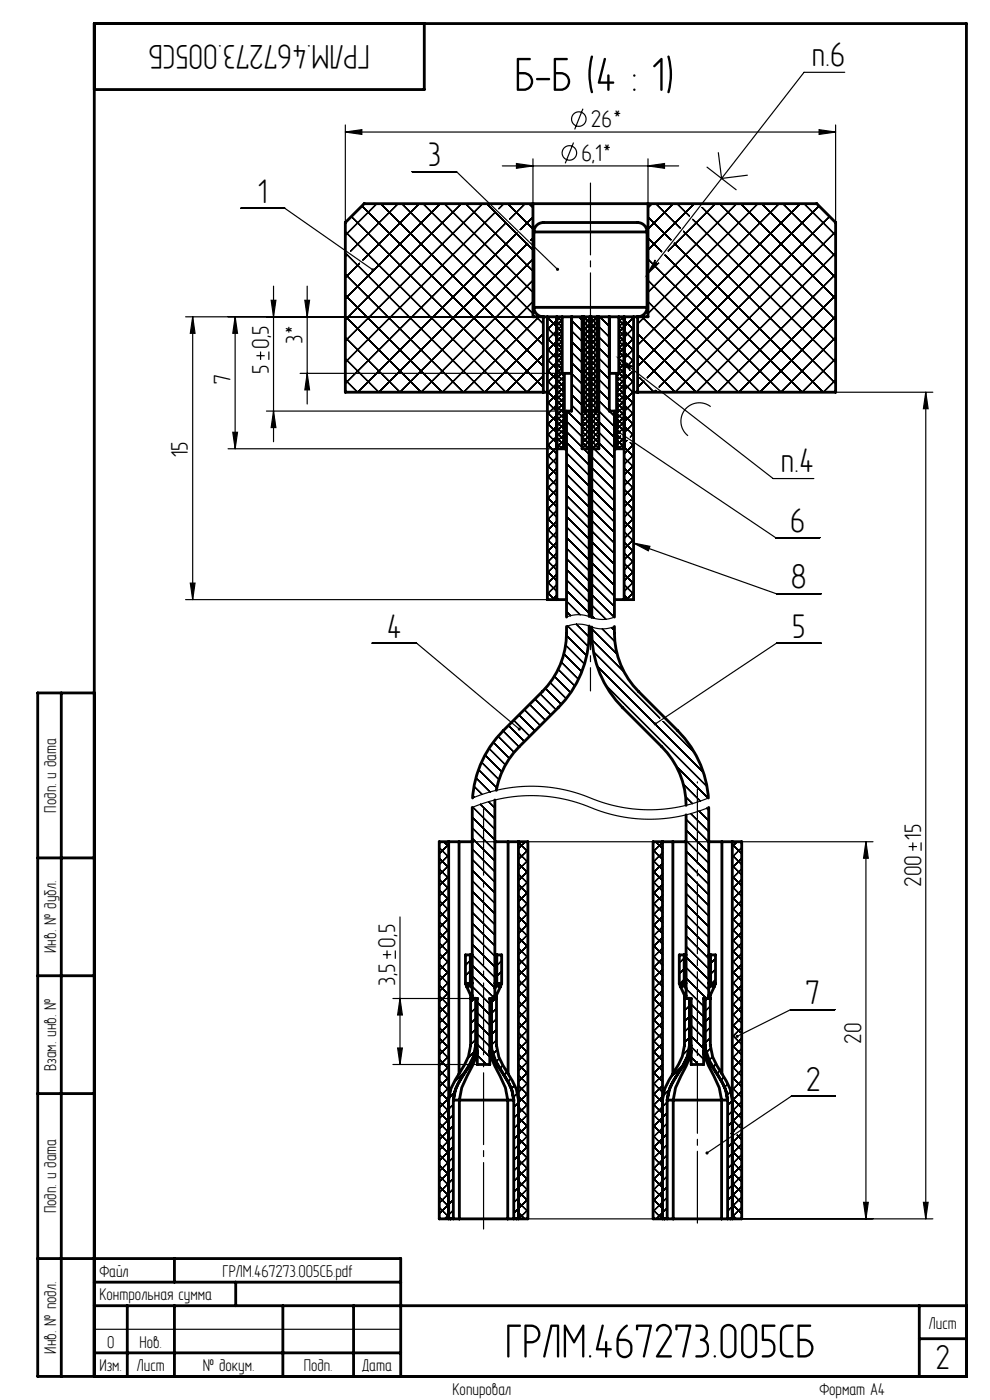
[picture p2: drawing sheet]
<svg xmlns="http://www.w3.org/2000/svg" width="210mm" height="297mm" viewBox="0 0 210 297" stroke-linecap="round" stroke-linejoin="round" font-family="sans-serif">
<g fill="none" stroke="#000" stroke-width=".25">
<path d="M179.2 15.3h-8.6l-33.3 42.9M73.3 28l3.5-.5v1zM73.3 26.5v20.7M73.3 28h104M87.4 36.4h9.4l21.5 20.7M106.6 35.2h37.4M109.6 34.7l3.5 .5-3.5 .5zM113.1 33.7v9.5M121.7 30.2l-1.8 4.4M123.7 23.1l-1.8 4.4M137.5 35.2l3.5-.5v1zM137.5 33.7v9.5"/>
<path d="M150 35.5l6.2 4.8M152.4 32.4l.7 5.5 5.4-.7M173.8 27.5l3.5 .5-3.5 .5zM177.3 26.5v20.7M51.1 44.2h9.3l18.7 13.1M73.3 49.2l34 34 8-8M73.3 58.1l25 25.1 16-16M73.5 53.9l29.3 29.3 12.5-12.4M73.6 54l-.3 .4M74.5 45.9l37.3 37.3 3.5-3.5M76.3 55.9l-3 3M76.8 43.7l38.5 38.5"/>
<path d="M79.9 43.2l-6.6 6.7M80.8 43.2l34.5 34.5M84.4 43.2l-10 10.1M85.3 43.2l30 30M88.9 43.2l-11.9 11.9M89.7 43.2l23.4 23.3M93.4 43.2l-20.1 20.2M94.2 43.2l18.9 18.8M97.9 43.2l-24.6 24.7M98.7 43.2l14.4 14.3M102.4 43.2l-29.1 29.1M103.2 43.2l9.9 9.8"/>
<path d="M105.1 45l-31.8 31.8M106.9 43.2l-1.1 1.1M107.4 47.2l-34.1 34.1M107.7 43.2l5.4 5.4M109.6 49.4l-33.7 33.8-2.6-2.6M111.4 43.2l-3.3 3.3M111.9 51.6l-31.5 31.6-7.1-7.1M112.2 43.2l.9 .9M113.1 59.5l-23.8 23.7-16-16.1M113.1 55l-28.3 28.2-11.5-11.6M113.1 50.5l-.5 .4M113.1 46l-2.7 2.7"/>
<path d="M137.5 59.5l23.7 23.7 16.1-16.1M137.5 46l4.8 4.9M137.5 50.5l2.9 2.9M137.5 55l.9 .9M138.3 43.2l-.8 .9M139 55.1a.5 .5 0 0 0 .1 .7 .5 .5 0 0 0 .7 0l-2.5 2.4zM139.1 56.6l26.6 26.6 11.6-11.6M139.1 43.2l5.2 5.2M141.1 54.1l29.1 29.1 7.1-7.1M142.8 43.2l-5.3 5.4M143 51.6l31.6 31.6 2.7-2.6M143.6 43.2l2.6 2.6"/>
<path d="M145 49.1l32.3 32.2M147 46.5l30.3 30.3M147.3 43.2l-9.8 9.8M148.1 43.2l.1 .1M148.9 44l28.4 28.3M151.8 43.2l-10 10M152.6 43.2l24.7 24.7M156.3 43.2l-18.8 18.8M157.1 43.2l20.2 20.2M160.8 43.2l-23.3 23.3M161.6 43.2l15.7 15.7M165.3 43.2l-30 30"/>
<path d="M166.1 43.2l11.2 11.2M169.7 43.2l-34.4 34.5M170.6 43.2l6.7 6.7M173.7 43.7l-36.4 36.4M176 45.9l-36.2 36.2M177.3 58.1l-25.1 25.1-16-16M177.3 53.7l-29.6 29.5-12.4-12.4M177.3 49.2l-34.1 34-7.9-8M39.4 67.2h76.7M40.9 67.2v60M40.9 67.2l.5 3.5h-1zM49.9 67.2v28"/>
<path d="M49.9 67.2l.5 3.5h-1zM54.4 75.5h1.8M55.3 74.6v1.7M57 74.6v1.7M57.5 63.7h1l-.5 3.5zM58 60.7v33M63.7 79.2h55.6M64.7 63.7h1l-.5 3.5zM65.2 79.2l.5 3.5h-1zM65.2 60.7v25M73.3 62.6l20.5 20.6 19.3-19.2M113.7 67.2l1.6 1.5"/>
<path d="M116.1 69.6l3.2 3.1M116.1 71.8l3.2 3.2M116.1 74.1l3.2 3.1M116.1 76.3l3.6 3.6M116.1 78.6l3.6 3.6M116.1 67.3l3.2 3.2M116.6 67.2l-.5 .5M118.1 72.7l1.2 1.1M118.1 74.9l1.2 1.2M118.1 77.2l1.2 1.1M118.1 79.4l1.6 1.6M118.1 68.2l1.2 1.1"/>
<path d="M118.1 70.5l1.2 1.1M118.2 67.2l1.1 1M118.8 67.2l-2.7 2.7M119.3 75.7l-3.2 3.2M119.3 71.2l-3.2 3.2M119.3 79.1l-1.2 1.1M119.3 78l-3.2 3.1M119.3 76.9l-1.2 1.1M119.3 74.6l-1.2 1.2M119.3 73.5l-3.2 3.1M119.3 72.4l-1.2 1.1M119.3 70.1l-1.2 1.2"/>
<path d="M119.3 69l-3.2 3.1M119.3 67.9l-1.2 1.1M119.7 79.8l-3.6 3.6M121.3 70.2l3.8 3.8M121.3 74.7l3.8 3.8M121.3 77l3.8 3.8M121.3 79.2l3.8 3.8M121.3 68l3.8 3.8M121.3 72.5l3.8 3.8M122.7 67.2l2.4 2.4M123.5 78.1l1.6 1.6M123.5 69.1l1.6 1.6"/>
<path d="M123.5 71.3l1.6 1.6M123.5 73.6l1.6 1.6M123.5 75.8l1.6 1.6M123.8 67.2l1.3 1.2M124.4 67.2l-.9 .9M125 67.2l.1 .1M125.1 69.9l-1.6 1.6M125.1 78.9l-1.6 1.6M125.1 74.4l-1.6 1.6M125.1 77.8l-1.6 1.6M125.1 76.7l-1.6 1.6M125.1 75.5l-1.6 1.6"/>
<path d="M125.1 73.3l-1.6 1.6M125.1 72.2l-1.6 1.6M125.1 71l-1.6 1.6M125.1 68.8l-1.6 1.6M125.1 67.7l-1.6 1.6M125.4 69.9l3.9 3.8M125.4 74.4l3.9 3.8M125.4 78.9l3.9 3.8M125.4 67.7l3.9 3.8M125.4 68.8l1.6 1.6M125.4 71l1.6 1.6M125.4 72.2l3.9 3.8"/>
<path d="M125.4 73.3l1.6 1.6M125.4 75.5l1.6 1.6M125.4 76.7l3.9 3.8M125.4 77.8l1.6 1.6M125.5 67.2l-.1 .1M126.1 67.2l.9 .9M126.7 67.2l-1.3 1.2M127 68l-1.6 1.6M127 76.9l-1.6 1.6M127 72.4l-1.6 1.6M127 79.2l-1.6 1.6M127 78.1l-1.6 1.6"/>
<path d="M127 75.8l-1.6 1.6M127 74.7l-1.6 1.6M127 73.6l-1.6 1.6M127 71.3l-1.6 1.6M127 70.2l-1.6 1.6M127 69.1l-1.6 1.6M127.2 67.2l2.1 2M130.8 79.8l3.6 3.6M131.3 71.2l3.1 3.2M131.3 75.7l.1 .2M131.3 67.9l1.1 1.1M131.3 69l3.1 3.1"/>
<path d="M131.3 70.1l1.1 1.2M131.3 72.4l1.1 1.1M131.3 73.5l3.1 3.1M131.3 74.6l1.1 1.2M131.3 76.9l1.1 1.1M131.3 78l3.1 3.1M131.3 79.1l1.1 1.1M131.3 76.1l3 1.7a.5 .5 0 0 0-.7 .1 .5 .5 0 0 0 .1 .7zM131.3 76.1l32.7 25.4h8.6M131.5 76.9l-.2 .3M131.7 67.2l2.7 2.7M132.2 77.4l-.9 .9"/>
<path d="M132.3 67.2l-1 1M132.4 79.4l-1.6 1.6M132.4 74.9l-.8 .8M132.4 72.7l-1.1 1.1M132.4 70.5l-1.1 1.1M132.4 68.2l-1.1 1.1M132.8 77.9l-2 2M133.9 67.2l.5 .5M134.1 78.9l-3.3 3.3M134.4 74.1l-2.2 2.1M134.4 69.6l-3.1 3.1M134.4 76.3l-.9 .9"/>
<path d="M134.4 71.8l-3.1 3.2M134.4 67.3l-3.1 3.2M136.8 67.2l-1.5 1.5M177.3 62.6l-20.6 20.6-19.2-19.2M48.4 95.2h69.7M49.4 91.7h1l-.5 3.5zM56.5 87.2h63.7M58 87.2l.5 3.5h-1zM116.1 80.8l3.6 3.6M116.1 83l3.6 3.6M116.1 85.3l3.6 3.6M116.1 87.5l3.6 3.6"/>
<path d="M116.1 89.8l3.6 3.6M116.1 92l3.2 3.2M116.1 94.3l2 2M116.1 96.5l2 2M116.1 98.8l2 2M118.1 99.3l-2 2M118.1 81.7l1.6 1.6M118.1 97.1l-2 2M118.1 83.9l1.6 1.6M118.1 86.2l1.6 1.6M118.1 88.4l1.6 1.6M118.1 90.7l1.6 1.6"/>
<path d="M118.1 92.9l1.6 1.6M118.1 95.1l.1 .1M119.7 93.2l-3.6 3.6M119.7 88.7l-3.6 3.6M119.7 84.3l-3.6 3.6M119.7 94.4l-.8 .8M119.7 92.1l-1.6 1.6M119.7 91l-3.6 3.6M119.7 89.9l-1.6 1.6M119.7 87.6l-1.6 1.6M119.7 86.5l-3.6 3.6M119.7 85.4l-1.6 1.6"/>
<path d="M119.7 83.1l-1.6 1.6M119.7 82l-3.6 3.6M119.7 80.9l-1.6 1.6M120.2 89.4l4.9 4.9M120.2 91.6l4.8 4.8M120.2 93.8l4.8 4.8M120.2 96.1l4.8 4.8M120.2 98.3l4.8 4.8M120.3 87.2l4.8 4.8M121.3 81.5l3.8 3.8M121.3 83.7l3.8 3.8M121.3 85.9l3.8 3.9"/>
<path d="M123.5 80.3l1.6 1.6M123.5 82.5l1.6 1.6M123.5 84.8l1.6 1.6M123.5 87l1.6 1.6M123.5 89.3l1.6 1.6M123.5 91.5l1.6 1.6M123.5 93.8l1.4 1.4M125.1 87.9l-1.6 1.6M125.1 83.4l-1.6 1.6M125.1 94.6l-.6 .6M125.1 93.5l-1.6 1.6M125.1 92.4l-1.6 1.6"/>
<path d="M125.1 89l-1.6 1.6M125.1 86.8l-1.6 1.6M125.1 85.6l-1.6 1.6M125.1 84.5l-1.6 1.6M125.1 82.3l-1.6 1.6M125.1 81.1l-1.6 1.6M125.1 80l-1.6 1.6M125.1 91.2l-1.6 1.6M125.1 90.1l-1.6 1.6M125.4 80l1.6 1.6M125.4 81.1l3.9 3.9M125.4 82.3l1.6 1.6"/>
<path d="M125.4 83.4l1.6 1.6M125.4 84.5l1.6 1.6M125.4 85.6l4.9 4.9M125.4 86.8l1.6 1.6M125.4 87.9l4.9 4.9M125.4 89l1.6 1.6M125.4 90.1l4.9 4.9M125.4 91.2l1.6 1.6M125.4 92.4l4.9 4.9M125.4 93.5l1.6 1.6M125.4 94.6l4.9 4.9M125.5 97l4.8 4.8"/>
<path d="M125.5 99.2l4.8 4.8M126.6 84.6l3.7 3.7M127 94.9l-.3 .3M127 85.9l-1.6 1.6M127 81.4l-1.6 1.6M127 93.8l-1.4 1.4M127 92.7l-1.6 1.6M127 91.5l-1.6 1.6M127 90.4l-1.6 1.6M127 88.2l-1.6 1.6M127 87l-1.6 1.6M127 84.8l-1.6 1.6"/>
<path d="M127 83.7l-1.6 1.6M127 82.5l-1.6 1.6M127 80.3l-1.6 1.6M127 89.3l-1.6 1.6M130.8 80.9l1.6 1.6M130.8 82l3.6 3.6M130.8 83.1l1.6 1.6M130.8 84.3l3.6 3.6M130.8 85.4l1.6 1.6M130.8 86.5l3.6 3.6M130.8 87.6l1.6 1.6M130.8 88.7l3.6 3.6"/>
<path d="M130.8 89.9l1.6 1.6M130.8 91l.6 .6M130.8 92.1l1.6 1.6M130.8 93.2l3.6 3.6M130.8 94.4l.8 .8M131.4 91.8l33.1 22.3h9.4M131.5 91.6l-.7 .7M131.6 92.5l-.8 .9M132.3 93l-1.5 1.5M132.4 95.1l-.1 .1M132.4 90.7l-.7 .7M132.4 88.4l-1.6 1.6"/>
<path d="M132.4 86.2l-1.6 1.6M132.4 83.9l-1.6 1.6M132.4 81.7l-1.6 1.6M132.4 97.1l2 2M132.4 99.3l2 2M133 93.4l-1.8 1.8M133.7 93.9l.7 .7M134.3 94.3l-1.9 2M134.4 96.5l-2 2M134.4 92l-.7 .7M134.4 87.5l-3.6 3.6M134.4 89.8l-2 2"/>
<path d="M134.4 85.3l-3.6 3.6M134.4 83l-3.6 3.6M134.4 80.8l-3.6 3.6M134.4 98.8l-2 2M135.6 80.1l3.1 3.1 .4-.4M136.6 80.9l-1.3 1.3M150.7 86.3a3.9 3.9 0 0 0-5.4 .7 3.9 3.9 0 0 0 .6 5.4M177.3 83.2h20.6M196.4 83.2v175.4M196.4 83.2l.5 3.5h-1zM116.1 101l2 2M116.1 103.3l2 2"/>
<path d="M116.1 105.5l2 2M116.1 107.7l2 2M116.1 110l2 2M116.1 112.2l2 2M116.1 114.5l2 2M116.1 116.7l2 2M116.1 119l2 2M118.1 117.3l-2 2M118.1 112.8l-2 2M118.1 108.3l-2 2M118.1 103.8l-2 2M118.1 101.6l-2 2"/>
<path d="M118.1 106.1l-2 2M118.1 110.6l-2 2M118.1 115l-2 2M118.1 119.5l-2 2M120.2 100.6l4.8 4.8M120.2 102.8l4.8 4.8M120.2 105.1l4.8 4.8M120.2 107.3l4.8 4.8M120.2 109.6l4.8 4.8M120.2 111.8l4.8 4.8M120.2 114l4.8 4.8M120.2 116.3l4.8 4.8"/>
<path d="M120.2 118.5l4.8 4.8M125.5 101.4l4.8 4.8M125.5 103.7l4.8 4.8M125.5 105.9l4.8 4.8M125.5 108.2l4.8 4.8M125.5 110.4l4.8 4.8M125.5 112.7l4.8 4.8M125.5 114.9l4.8 4.8M125.5 117.2l4.8 4.8M125.5 119.4l4.8 4.8M132.4 101.6l2 2M132.4 103.8l2 2"/>
<path d="M132.4 106.1l2 2M132.4 108.3l2 2M132.4 110.6l2 2M132.4 112.8l2 2M132.4 115l2 2M132.4 117.3l2 2M132.4 119.5l2 2M134.4 110l-2 2M134.4 105.5l-2 2M134.4 101l-2 2M134.4 103.3l-2 2M134.4 107.7l-2 2"/>
<path d="M134.4 112.2l-2 2M134.4 114.5l-2 2M134.4 116.7l-2 2M134.4 119l-2 2M134.4 115.2l3.5 .7-.4 .9zM134.4 115.2l30.3 10.8h9.4M39.4 127.2h76.7M40.4 123.7h1l-.5 3.5zM79 136.4h9.4l21.8 18.3M116.1 121.2l2 2M116.1 123.5l2 2M116.1 125.7l1.5 1.5"/>
<path d="M118.1 126.3l-.9 .9M118.1 121.8l-2 2M118.1 124l-2 2M119.6 138.7l3.8 3.8M120 136.9l4 4M120.2 134.8l4.3 4.3M120.2 120.8l4.8 4.8M120.2 123l4.8 4.8M120.2 125.3l4.8 4.8M120.2 127.5l2.9 2.9M120.2 129.8l.8 .8M120.2 132.9a7.1 7.1 0 0 1 5.8 .3 6.6 6.6 0 0 0 4.3-.3"/>
<path d="M120.2 130.9a7 7 0 0 1 5.8 .3 6.6 6.6 0 0 0 4.3-.3M120.4 132.8l4.4 4.4M122.3 132.4l2.7 2.7M124.9 132.8l.1 .1M125.5 121.7l4.8 4.8M125.5 123.9l4.8 4.8M125.5 126.1l4.8 4.8M125.5 128.4l3 3M125.5 130.6l.6 .6M125.5 133.4l5.4 5.4M125.6 135.7l6.8 6.8M125.9 138.3l14 14"/>
<path d="M127.8 133.4l2.6 2.7M129.7 133.1l.6 .6M132.4 121.8l2 2M132.4 124l2 2M132.4 126.3l.9 .9M134.4 123.5l-2 2M134.4 121.2l-2 2M134.4 125.7l-1.5 1.5M174.1 136.4h-9.4l-25.7 17.2M103.7 158.8l3.5 3.5M104.6 157.4l3.5 3.5M105.6 156.2l3.4 3.4"/>
<path d="M106.7 155l3.4 3.4M107.8 153.9l3.4 3.4M109 152.8l1.4 1.5M110.1 151.7l3.4 3.4M110.5 154.3l1.9 1.9M111.2 150.5l3.4 3.4M112.3 149.4l3.4 3.4M113.5 148.3l3.4 3.4M114.6 147.2l3.4 3.4M115.7 146l3.4 3.4M116.7 144.8l3.4 3.4M117.6 143.5l3.5 3.4"/>
<path d="M118.4 142l3.5 3.6M119.1 140.4l3.6 3.7M126.7 141.3l12.4 12.5M128.4 145.3l21.6 21.6M139.3 154l9.9 9.8M140.7 153.1l6.7 6.7M93.2 178.6h92M93.2 179.8l2 2M93.5 178.6l-.3 .3M94.1 178.6l1.1 1M95.2 179.1l-2 2M100.2 171.3a33.1 33.1 0 0 1 26.6 .6 32.6 32.6 0 0 0 23.5-.6"/>
<path d="M100.2 173.4l4.8 4.8M100.2 175.6l4.8 4.8M100.2 177.9l4.8 4.8M100.3 169.3a33 33 0 0 1 26.5 .6 32.5 32.5 0 0 0 23.5-.6M100.3 168.8l.3 .3M100.3 171.2l4.7 4.7M100.5 166.8l1.8 1.7M101 165l3 3M101.5 163.3l3.9 3.9M101.9 170.6l3.1 3.1M102.1 161.7l3.7 3.7M102.9 160.2l3.6 3.6"/>
<path d="M103.6 170.1l1.4 1.3M110 178.7l2 2M111.5 178.6l-1.5 1.5M139.1 178.6l1.4 1.5M140.5 178.7l-2 2M143.5 162.6l6.7 6.7M144.9 166.3l3.7 3.6M145.4 169.1l1.5 1.4M145.5 173.8l4.8 4.8M145.5 176.1l4.8 4.8M145.5 178.3l4.8 4.8M146.6 172.6l3.7 3.8"/>
<path d="M148.3 172.1l2 2M149.9 171.5l.4 .4M155.3 179.1l2 2M156.4 178.6l-1.1 1M157 178.6l.3 .3M157.3 179.8l-2 2M183.7 178.6v80M183.7 178.6l.5 3.5h-1zM192.7 179.6h1.8M193.6 178.7v1.8M195.4 178.7v1.8M84.8 194.5v31.3"/>
<path d="M93.2 182.1l2 2M93.2 184.3l2 2M93.2 186.6l2 2M93.2 188.8l2 2M93.2 191.1l2 2M93.2 193.3l2 2M93.2 195.6l2 2M93.2 197.8l2 2M95.2 199.3l-2 2M95.2 197.1l-2 2M95.2 194.9l-2 2M95.2 192.6l-2 2"/>
<path d="M95.2 190.4l-2 2M95.2 188.1l-2 2M95.2 185.9l-2 2M95.2 183.6l-2 2M95.2 181.4l-2 2M100.2 180.1l4.8 4.8M100.2 182.4l4.8 4.8M100.2 184.6l4.8 4.8M100.2 186.8l4.8 4.8M100.2 189.1l4.8 4.8M100.2 191.3l4.8 4.8M100.2 193.6l4.8 4.8"/>
<path d="M100.2 195.8l4.8 4.8M100.2 198.1l4.8 4.8M110 185.4l2 2M110 187.7l2 2M110 189.9l2 2M110 192.2l2 2M110 194.4l2 2M110 196.6l2 2M110 198.9l2 2M110 183.2l2 2M110 180.9l2 2M112 191.5l-2 2"/>
<path d="M112 193.8l-2 2M112 196l-2 2M112 198.3l-2 2M112 189.3l-2 2M112 187l-2 2M112 184.8l-2 2M112 182.5l-2 2M112 180.3l-2 2M138.5 180.3l2 2M138.5 182.5l2 2M138.5 184.8l2 2M138.5 187l2 2"/>
<path d="M138.5 189.3l2 2M138.5 191.5l2 2M138.5 193.8l2 2M138.5 196l2 2M138.5 198.3l2 2M140.5 180.9l-2 2M140.5 183.2l-2 2M140.5 185.4l-2 2M140.5 187.7l-2 2M140.5 189.9l-2 2M140.5 192.2l-2 2M140.5 194.4l-2 2"/>
<path d="M140.5 196.6l-2 2M140.5 198.9l-2 2M145.5 180.6l4.8 4.8M145.5 182.8l4.8 4.8M145.5 185.1l4.8 4.8M145.5 187.3l4.8 4.8M145.5 189.5l4.8 4.8M145.5 191.8l4.8 4.8M145.5 194l4.8 4.8M145.5 196.3l4.8 4.8M145.5 198.5l4.8 4.8M155.3 199.3l2 2"/>
<path d="M155.3 197.1l2 2M155.3 194.9l2 2M155.3 192.6l2 2M155.3 190.4l2 2M155.3 188.1l2 2M155.3 185.9l2 2M155.3 183.6l2 2M155.3 181.4l2 2M157.3 191.1l-2 2M157.3 193.3l-2 2M157.3 195.6l-2 2M157.3 197.8l-2 2"/>
<path d="M157.3 182.1l-2 2M157.3 186.6l-2 2M157.3 184.3l-2 2M157.3 188.8l-2 2M81.2 202.5h1.8M82.1 201.6v1.8M83.3 211.8h16.9M83.9 201.6v1.8M84.8 211.8l.5 3.5h-1zM93.2 200l2 2M93.2 202.3l2 2M93.2 218l2 2"/>
<path d="M93.2 215.8l2 2M93.2 213.5l2 2M93.2 211.3l2 2M93.2 209l2 2M93.2 206.8l2 2M93.2 204.5l2 2M95.2 208.3l-2 2M95.2 212.8l-2 2M95.2 217.3l-2 2M95.2 219.5l-2 2M95.2 215.1l-2 2M95.2 210.6l-2 2"/>
<path d="M95.2 206.1l-2 2M95.2 203.8l-2 2M95.2 201.6l-2 2M99.8 203.7l-1.1 1.1M99.8 206l-1.1 1M99.8 208.2l-.4 .4M100.2 200.3l4.8 4.8M100.2 202.6l4.8 4.8M100.2 204.8l4.8 4.8M100.2 207l4.8 4.8M100.2 209.3l3.7 3.7M100.2 211.5l.3 .3"/>
<path d="M100.7 211.8l-.9 .8M100.9 213.8l-1.1 1.1M100.9 216.1l-1.1 1M100.9 218.3l-1.1 1.1M101.3 212.6l2.6 2.7M101.3 214.9l2.6 2.6M101.3 217.1l2.6 2.6M101.3 219.4l2.6 2.6M105.2 211.8l-.9 .9M105.3 213.9l-1 1.1M105.3 216.1l-1 1.1M105.3 218.4l-1 1"/>
<path d="M105.4 202.6h.1M106.4 206.1l-1 1M106.4 208.3l-.3 .3M106.4 203.8l-1 1.1M110 201.1l2 2M110 203.4l2 2M110 205.6l2 2M110 207.9l2 2M110 210.1l2 2M110 212.4l2 2M110 214.6l2 2M110 216.8l2 2"/>
<path d="M110 219.1l2 2M112 200.5l-2 2M112 202.7l-2 2M112 205l-2 2M112 207.2l-2 2M112 209.5l-2 2M112 211.7l-2 2M112 214l-2 2M112 216.2l-2 2M112 218.5l-2 2M138.5 200.5l2 2M138.5 202.7l2 2"/>
<path d="M138.5 205l2 2M138.5 207.2l2 2M138.5 209.5l2 2M138.5 211.7l2 2M138.5 214l2 2M138.5 216.2l2 2M138.5 218.5l2 2M140.5 207.9l-2 2M140.5 210.1l-2 2M140.5 212.4l-2 2M140.5 216.8l-2 2M140.5 219.1l-2 2"/>
<path d="M140.5 214.6l-2 2M140.5 205.6l-2 2M140.5 203.4l-2 2M140.5 201.1l-2 2M145.1 203.3l-1 1M145.1 205.5l-1 1.1M145.1 207.8l-.8 .8M145.5 200.8l4.8 4.8M145.5 203l4.8 4.8M145.5 205.3l4.8 4.8M145.5 207.5l4.4 4.3M145.5 209.7l3.8 3.8"/>
<path d="M145.6 211.8l-.4 .4M146.2 213.4l-1 1M146.2 215.6l-1 1.1M146.2 217.9l-1 1M146.6 213.1l2.7 2.6M146.6 215.3l2.7 2.7M146.6 217.6l2.7 2.6M146.6 219.8l2.7 2.7M150.1 211.8l-.5 .5M150.7 213.4l-1.1 1.1M150.7 215.7l-1.1 1M150.7 217.9l-1.1 1.1"/>
<path d="M151.8 205.6l-1.1 1M151.8 207.9l-.8 .7M151.8 203.4l-1.1 1M155.3 201.6l2 2M155.3 203.8l2 2M155.3 206.1l2 2M155.3 208.3l2 2M155.3 210.6l2 2M155.3 212.8l2 2M155.3 215.1l2 2M155.3 217.3l1.7 1.6M155.3 219.5l2 2"/>
<path d="M157.3 200l-2 2M157.3 202.3l-2 2M157.3 204.5l-2 2M157.3 206.8l-2 2M157.3 209l-2 2M157.3 211.3l-2 2M157.3 213.5l-2 2M157.3 215.8l-2 2M157.3 218l-2 2M177.1 214.2h-9.4l-11.3 5.7M83.3 225.8h18M84.3 222.3h1l-.5 3.5z"/>
<path d="M93.2 238.2l2 2M93.2 236l2 2M93.2 233.7l2 2M93.2 231.5l2 2M93.2 229.2l2 2M93.2 227l2 2M93.2 224.7l2 2M93.2 222.5l2 2M93.2 220.3l2 2M95.2 221.8l-2 2M95.2 224l-2 2M95.2 226.3l-2 2"/>
<path d="M95.2 228.5l-2 2M95.2 230.8l-2 2M96.2 234.3l-3 3M96.2 236.5l-3 3M96.2 238.8l-3 3M96.4 231.8l-3.2 3.2M98.8 227.2l-2.5 2.4M100.8 222.9l-1.6 1.6M100.9 220.6l-1.1 1M101.3 221.6l2.6 2.6M101.3 223.8l1.9 2M105.3 220.6l-1 1.1"/>
<path d="M105.4 222.8l-.8 .8M105.9 224.5l-.7 .7M106.7 226l-.7 .6M107.5 227.4l-.6 .6M108.4 228.8l-.7 .6M109.2 230.3l-.7 .6M109.8 231.9l-.9 .8M110 221.3l2 2M110 223.6l2 2M110 225.8l2 2M110 228.1l2 2M110 230.3l2 2"/>
<path d="M110 232.6l2 2M110 239.3l2 2M110 237.1l2 2M110 234.8l2 2M112 236.4l-3 3M112 238.7l-3 3M112 220.7l-2 2M112 223l-2 2M112 225.2l-2 2M112 229.7l-2 2M112 231.9l-3 3M112 234.2l-3 3"/>
<path d="M112 227.4l-2 2M138.5 238.7l2 2M138.5 236.4l2 2M138.5 234.2l2 2M138.5 231.9l2 2M138.5 229.7l2 2M138.5 227.4l2 2M138.5 225.2l2 2M138.5 223l2 2M138.5 220.7l2 2M140.5 221.3l-2 2M140.5 223.6l-2 2"/>
<path d="M140.5 225.8l-2 2M140.5 228.1l-2 2M140.5 230.3l-2 2M140.5 232.6l-2 2M141.5 233.8l-3 3M141.5 236.1l-3 3M141.5 238.3l-3 3M142 231.1l-1.4 1.4M144.9 226l-2.7 2.6M146.2 222.4l-1.4 1.4M146.2 220.1l-1 1.1M146.6 222.1l2.7 2.6"/>
<path d="M146.6 224.3l1.5 1.5M150.7 220.2l-1.1 1M150.7 222.4l-.9 .9M151.2 224.2l-.8 .7M151.9 225.7l-.7 .7M152.7 227.1l-.6 .6M153.6 228.5l-.7 .6M154.4 230l-.7 .6M155 231.5l-.8 .8M155.3 221.8l2 2M155.3 224l2 2M155.3 226.3l2 2"/>
<path d="M155.3 228.5l2 2M155.3 230.8l2 2M155.3 233l2 2M155.3 235.3l2 2M155.3 239.8l.4 .3M155.3 237.5l1.7 1.7M157.3 222.5l-2 2M157.3 224.7l-2 2M157.3 227l-2 2M157.3 229.2l-2 2M157.3 231.5l-3 3M157.3 233.7l-3 3"/>
<path d="M157.3 236l-3 3M157.3 238.2l-2.2 2.3M157.3 220.3l-2 2M177.2 232.6h-9.4l-17.8 12M93.2 258.6h104.7M93.2 258.4l.1 .2M93.2 256.2l2 2M93.2 253.9l2 2M93.2 251.7l2 2M93.2 249.4l2 2M93.2 247.2l2 2M93.2 244.9l2 2"/>
<path d="M93.2 242.7l2 2M93.2 240.5l2 2M95.2 242l-2 2M96.2 252.2l-3 3M96.2 254.5l-3 3M96.2 256.7l-1.9 1.9M96.2 241l-1 1M96.2 243.3l-3 2.9M96.2 245.5l-3 3M96.2 247.7l-3 3M96.2 250l-3 3M110 257.3l1.3 1.3"/>
<path d="M110 255l2 2M110 252.8l2 2M110 250.5l2 2M110 248.3l2 2M110 246l2 2M110 243.8l2 2M110 241.5l2 2M112 240.9l-3 3M112 245.4l-3 3M112 247.7l-3 2.9M112 249.9l-3 3M112 252.1l-3 3"/>
<path d="M112 254.4l-3 3M112 256.6l-2 2M112 243.2l-3 3M138.5 256.6l2 2M138.5 254.4l2 2M138.5 252.1l2 2M138.5 249.9l2 2M138.5 247.7l2 2M138.5 245.4l2 2M138.5 243.2l2 2M138.5 240.9l2 2M141.5 240.6l-3 2.9"/>
<path d="M141.5 242.8l-3 3M141.5 245l-3 3M141.5 247.3l-3 3M141.5 249.5l-3 3M141.5 251.8l-3 3M141.5 254l-3 3M141.5 256.3l-2.3 2.3M141.5 258.5v.1M155.3 257.7l.9 .9M155.3 255.5l2 2M155.3 253.2l2 2M155.3 251l2 2"/>
<path d="M155.3 248.7l2 2M155.3 246.5l2 2M155.3 244.2l2 2M155.3 242l2 2M156.4 240.8l.9 1M157.3 240.5l-3 2.9M157.3 242.7l-3 3M157.3 244.9l-3 3M157.3 247.2l-3 3M157.3 249.4l-3 3M157.3 251.7l-3 3M157.3 253.9l-3 3"/>
<path d="M157.3 256.2l-2.4 2.4M157.3 258.4l-.1 .2M183.2 255.1h1l-.5 3.5zM195.9 255.1h1l-.5 3.5zM20 282h65"/>
<circle cx="120.8" cy="32.4" r="1.54"/>
<circle cx="122.8" cy="25.3" r="1.54"/>
</g>
<path d="M125.3 132.9v13.7" fill="none" stroke="#000" stroke-width=".25" stroke-dasharray="15.2 1.3 1.3 1.3" stroke-dashoffset="10.3"/>
<path d="M125.3 38.2v92.7" fill="none" stroke="#000" stroke-width=".25" stroke-dasharray="15.2 1.3 1.3 1.3" stroke-dashoffset="-.6"/>
<path d="M102.6 171.6v89.1" fill="none" stroke="#000" stroke-width=".25" stroke-dasharray="15.2 1.3 1.3 1.3" stroke-dashoffset="1.1"/>
<path d="M147.9 166.9v93.7" fill="none" stroke="#000" stroke-width=".25" stroke-dasharray="15.2 1.3 1.3 1.3" stroke-dashoffset="-1.2"/>
<path d="M147.9 165.9v4.3" fill="none" stroke="#000" stroke-width=".25" stroke-dasharray="15.2 1.3 1.3 1.3" stroke-dashoffset="15"/>
<g fill="none" stroke="#000" stroke-width=".6">
<path d="M90 5v14h-70M113.1 43.2h24.4M113.1 43.2h-35.8l-4 4v36h42M113.1 43.2v24h2.2M113.3 49.2a2.06 2.06 0 0 1 2.3-2h18.6a2.57 2.57 0 0 1 2.9 1.2l.2 .8M113.3 49.2h24M113.3 49.2v16M137.3 49.2v16M137.5 43.2h35.8l4 4v36h-42M137.5 43.2v24h-2.2M113.3 65.2a2 2 0 0 0 2 2M113.3 65.2h24"/>
<path d="M115.3 67.2h20M115.3 67.2v16M116.1 67.2v60h2M118.1 67.2v60M119.3 67.2v12h2M119.7 79.2v16M121.3 67.2v20h-1.1v43.7M123.5 67.2v28h1.6M123.9 67.2v20h1.1v43.6M125.1 67.2v28M125.4 67.2v28M126.6 67.2v20h-1.1v43.8"/>
<path d="M127 67.2v28h-1.6M129.3 67.2v20h1v43.7M130.8 79.2v16M131.3 67.2v12h-2M132.4 67.2v60M134.4 67.2v60h-2M135.3 67.2v16M137.3 65.2a2 2 0 0 1-2 2M115.3 83.2h.8M118.1 95.2h1.6M119.7 95.2h.5M125.1 95.2h.3"/>
<path d="M130.3 95.2h.5M130.8 95.2h1.6M134.4 83.2h.9M118.1 127.2h2.1M120.2 132.9a17.9 17.9 0 0 1-5.2 13.8l-8.3 8.3a22.2 22.2 0 0 0-6.4 14.3M125 132.8a22.7 22.7 0 0 1-6.6 17.3l-8.3 8.3a17.5 17.5 0 0 0-4.8 9.3M125 127.2h.5M125.5 133a22.7 22.7 0 0 0 6.6 17.1l8.3 8.3a17.6 17.6 0 0 1 5.1 12.4M130.3 127.2h2.1M130.3 132.9a17.9 17.9 0 0 0 5.2 13.8l8.3 8.3a22.2 22.2 0 0 1 6.5 14.3M13 147v145M20 147h-12v145h197v-287h-185v287"/>
<path d="M95.2 178.6h2.2M95.2 178.6h-2v80h2M95.2 178.6v80M97.4 178.6h2.8M97.4 178.6v49.2M100.2 171.3v40.5M105 178.6h2.8M105 169.7v42.1M107.8 178.6h2.2M107.8 178.6v49.2M110 178.6v80M110 178.6h2v80h-2"/>
<path d="M140.5 178.6h2.2M140.5 178.6h-2v80h2M140.5 178.6v80M142.7 178.6h2.8M142.7 178.6v49.2M145.5 172.9v38.9M150.3 178.6h2.8M150.3 171.3v40.5M153.1 178.6h2.2M153.1 178.6v49.2M155.3 178.6h2v80h-2M155.3 178.6v80"/>
<path d="M8 182h12M8 207h12M98.7 208.6l.2 .6M98.7 208.6h1.1M98.9 209.2h1.1M98.9 209.2l1 2M99.8 208.6h.4M99.8 208.6h.1M99.8 202.6v6M99.8 208.6l.1 .2M99.8 211.8h1.5v14h2.6v-14h1.4M99.8 211.8h.1"/>
<path d="M99.8 211.8v10l-.4 2.3-3.7 6.9-.5 2.4v24.9l.4 .3M99.8 202.6l.1 6.2M99.8 202.6h.4M99.8 202.6h-1.1v6M99.9 208.8l.1 .4M99.9 211.2l-.1 .6M99.9 211.2h.3M100 209.2l.2 .5M100.9 211.8h.1M100.9 211.8v10M101.1 211.8v10M104.1 211.8v10"/>
<path d="M104.3 211.8v10M104.3 211.8h.1M105 202.6h.3M105 208.6h.4M105 211.2h.3M105.2 209.2h1M105.2 209.2l-.2 .5M105.3 211.2v.6M105.3 208.8l-.1 .4M105.3 202.6v6.2M105.3 202.6h1.1v6M105.3 211.8v10l.5 2.4 3.7 6.8 .5 2.4"/>
<path d="M105.3 211.8h.1M105.4 208.6l-.1 .2M105.4 208.6h1M105.4 208.6h.1M105.4 202.6v6M106.2 209.2l-.9 2M106.4 208.6l-.2 .6M144.1 208.6l.2 .6M144.1 208.6h1M144.3 209.2h1M144.3 209.2l.9 2M145.1 208.6h.4"/>
<path d="M145.1 208.6h.1M145.1 202.6v6M145.1 208.6l.1 .2M145.2 211.8h1.4v14h2.7v-14h1.4M145.2 211.8h.1M145.2 211.8v10l-.5 2.3-3.7 6.9-.5 2.4M145.2 202.6v6.2M145.2 202.6h.3M145.2 202.6h-1.1v6M145.2 208.8l.1 .4M145.2 211.2v.6M145.2 211.2h.3"/>
<path d="M145.3 209.2l.2 .5M146.2 211.8h.1M146.2 211.8v10M146.4 211.8v10M149.5 211.8v10M149.6 211.8v10M149.6 211.8h.1M150.3 202.6h.4M150.3 208.6h.4M150.3 211.2h.3M150.5 209.2h1.1M150.5 209.2l-.2 .5"/>
<path d="M150.6 211.2l.1 .6M150.7 208.8l-.2 .4M150.7 202.6v6.2M150.7 202.6h1.1v6M150.7 211.8v10l.5 2.4 3.7 6.8 .5 2.4M150.7 211.8h.1M150.7 208.6v.2M150.7 208.6h1.1M150.7 208.6h.1M150.7 202.6v6M151.6 209.2l-1 2M151.8 208.6l-.2 .6"/>
<path d="M8 232h12M96.2 233.4h1.2M96.2 233.4v25.2M97.4 233.4v25.2h-1.2M97.4 233.4h10.3M100.9 221.8l-.5 2.4-3.7 6.7-.5 2.5M100.9 221.8h.2M101.1 221.8l-.5 2.2-1.1 2.2-2.3 3.7-.8 1.7-.2 1.8M101.1 221.8h.2M101.3 222.9l-.2 1.1-.9 2.2-2.3 4.6-.5 2.6M103.9 222.9l.2 1.1 .9 2.2 2.2 4.6 .5 2.6M103.9 221.8h.2"/>
<path d="M104.1 221.8l.4 2.2 1.1 2.2 2.4 3.7 .7 1.7 .3 1.8M104.1 221.8h.2M104.3 221.8v.9l.8 2.3 2.6 4.4 .8 1.6 .5 2.4M107.7 233.4h1.3M107.7 233.4v25.2h1.3M109 233.4v25.2M141.5 233.4h1.3M141.5 233.4v25.2M142.8 233.4v25.2h-1.3M142.8 233.4h10.3M146.2 221.8l-.4 2.4-3.7 6.7-.6 2.5M146.2 221.8h.2"/>
<path d="M146.4 221.8l-.4 2.2-1.1 2.2-2.4 3.7-.7 1.7-.3 1.8M146.4 221.8h.2M146.6 222.9l-.2 1.1-.9 2.2-2.2 4.6-.5 2.6M149.3 222.9l.1 1.1 .9 2.2 2.3 4.6 .5 2.6M149.3 221.8h.2M149.5 221.8l.4 2.2 1.1 2.2 2.3 3.7 .8 1.7 .2 1.8M149.5 221.8h.1M149.6 221.8l.1 .9 .8 2.3 2.6 4.4 .8 1.6 .4 2.4M153.1 233.4h1.2M153.1 233.4v25.2h1.2M154.3 233.4v25.2M95.2 258.6h.4"/>
<path d="M95.6 258.6h.6M97.4 258.6h10.4M109 258.6h.6M109.6 258.6h.4M110 258.3l-.4 .3M140.5 258.3l.4 .3M140.5 258.6h.4M140.9 258.6h.6M142.7 258.6h10.4M154.3 258.6h.6M154.9 258.6h.4M155.4 258.3l-.5 .3"/>
<path d="M8 267h77v25M20 277h185M20 272h65M27 277v15M37 267v5M37 277v15M50 272v5M60 277v15M75 277v15M195 277v15M20 287h65M195 284h10"/>
</g>
<g fill="#000">
<path d="M109.6 34.7l3.5 .5-3.5 .5zM137.5 35.2l3.5-.5v1zM73.3 28l3.5-.5v1zM173.8 27.5l3.5 .5-3.5 .5z"/>
<path d="M57.5 63.7h1l-.5 3.5zM58 87.2l.5 3.5h-1zM49.9 67.2l.5 3.5h-1zM49.4 91.7h1l-.5 3.5zM40.9 67.2l.5 3.5h-1zM40.4 123.7h1l-.5 3.5zM183.7 178.6l.5 3.5h-1zM183.2 255.1h1l-.5 3.5zM196.4 83.2l.5 3.5h-1zM195.9 255.1h1l-.5 3.5z"/>
<path d="M109.9 154.4v.5l.5 .1-.2-.3 .2 .2v-.4l-.2-.1zM138.7 153.4v.4l.3-.2-.3 .2a.33 .33 0 0 0 .5 0 .33 .33 0 0 0 0-.5 .33 .33 0 0 0-.5 .1zM156.1 219.6v.4l.3-.1-.3 .1a.33 .33 0 0 0 .4 .1 .33 .33 0 0 0 .1-.5 .33 .33 0 0 0-.5 0zM149.7 244.4v.4l.3-.2-.3 .2a.33 .33 0 0 0 .5 .1 .33 .33 0 0 0 0-.5 .33 .33 0 0 0-.5 0zM134.4 115.2l3.5 .7-.4 .9zM131.1 91.5l.3 .3-.3-.2a.33 .33 0 0 0 .2 .5 .33 .33 0 0 0 .4-.4 .33 .33 0 0 0-.6-.2zM118.1 56.9l-.1 .4 .4 .1-.1-.3 .2 .3 .1-.4-.3-.2zM78.9 57v.5h.4l-.2-.2 .3 .1-.1-.4zM139 55.1a.5 .5 0 0 0 .1 .7 .5 .5 0 0 0 .7 0l-2.5 2.4zM131.3 76.1l3 1.7a.5 .5 0 0 0-.7 .1 .5 .5 0 0 0 .1 .7z"/>
<path d="M84.3 222.3h1l-.5 3.5zM84.8 211.8l.5 3.5h-1zM65.2 79.2l.5 3.5h-1zM64.7 63.7h1l-.5 3.5z"/>
</g>
<g font-size="11">
<text x="109.1" y="19.3">Б-Б (4 : 1)</text>
<text x="107.1" y="288">ГРЛМ.467273.005СБ</text>
</g>
<g font-size="7.8">
<text x="78.5" y="9.5" transform="rotate(-180 78.5 9.5)">ГРЛМ.467273.005СБ</text>
<text x="172.2" y="13.9">п.6</text>
<text x="90.7" y="35.3">3</text>
<text x="54.8" y="43">1</text>
<text x="165.6" y="100.1">п.4</text>
<text x="167.6" y="112.9">6</text>
<text x="167.8" y="124.8">8</text>
<text x="82.1" y="135.2">4</text>
<text x="168" y="135.2">5</text>
<text x="170.9" y="213">7</text>
<text x="170.9" y="231.4">2</text>
<text x="198.4" y="290.5">2</text>
</g>
<g font-size="5.5">
<text x="125.3" y="27">26*</text>
<text x="123.3" y="34.2">6,1*</text>
<text x="57" y="74" transform="rotate(-90 57 74)">0,5</text>
<text x="64.2" y="73" transform="rotate(-90 64.2 73)">3*</text>
<text x="48.9" y="81.4" transform="rotate(-90 48.9 81.4)">7</text>
<text x="57" y="79.3" transform="rotate(-90 57 79.3)">5</text>
<text x="39.9" y="97" transform="rotate(-90 39.9 97)">15</text>
<text x="195.4" y="178.1" transform="rotate(-90 195.4 178.1)">15</text>
<text x="195.4" y="188.2" transform="rotate(-90 195.4 188.2)">200</text>
<text x="83.8" y="201" transform="rotate(-90 83.8 201)">0,5</text>
<text x="83.8" y="209.1" transform="rotate(-90 83.8 209.1)">3,5</text>
<text x="182.7" y="221.4" transform="rotate(-90 182.7 221.4)">20</text>
</g>
<g font-size="3.9">
<text x="11.9" y="172.4" transform="rotate(-90 11.9 172.4)">Подп. и дата</text>
<text x="11.9" y="202.1" transform="rotate(-90 11.9 202.1)">Инв. № дубл.</text>
<text x="11.9" y="227.2" transform="rotate(-90 11.9 227.2)">Взам. инв. №</text>
<text x="11.9" y="257.4" transform="rotate(-90 11.9 257.4)">Подп. и дата</text>
<text x="21.1" y="275.9">Контрольная сумма</text>
<text x="21.1" y="270.9">Файл</text>
<text x="47.2" y="270.9">ГРЛМ.467273.005СБ.pdf</text>
<text x="197" y="281.9">Лист</text>
<text x="11.9" y="287.1" transform="rotate(-90 11.9 287.1)">Инв. № подл.</text>
<text x="22.7" y="285.9">0</text>
<text x="29.6" y="285.9">Нов.</text>
<text x="21.1" y="290.9">Изм.</text>
<text x="29" y="290.9">Лист</text>
<text x="43" y="290.9">№ докум.</text>
<text x="64.4" y="290.9">Подп.</text>
<text x="76.9" y="290.9">Дата</text>
<text x="96" y="296">Копировал</text>
<text x="173.8" y="295.9">Формат A4</text>
</g>
</svg>
